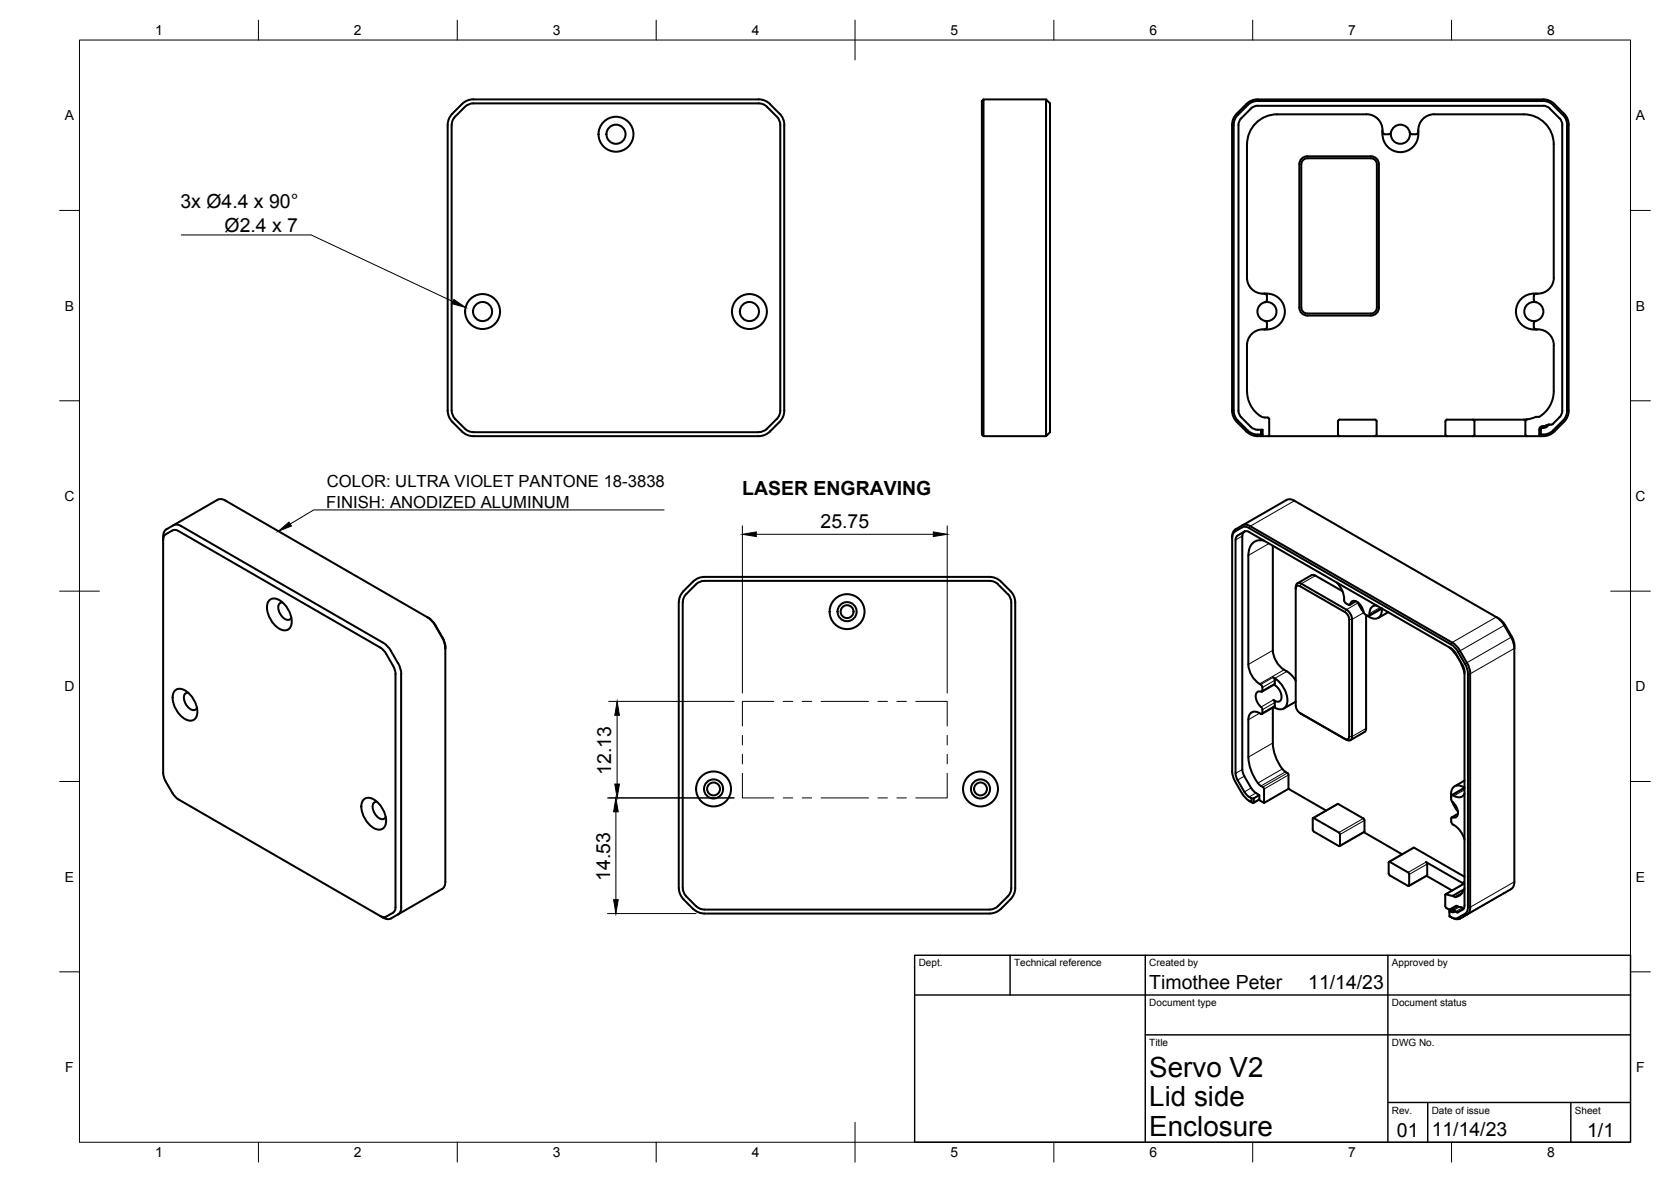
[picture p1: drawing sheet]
<svg xmlns="http://www.w3.org/2000/svg" width="420mm" height="297mm" viewBox="0 0 420 297" stroke-linecap="round" stroke-linejoin="round" font-family="sans-serif">
<!-- layer: Visible -->
<g fill="none" stroke="#000" stroke-width=".51">
<path d="M116.9 26.9l-2.7 2.7-.5 .9-.1 .9v71.8l.1 .9 .5 .8 2.7 2.8M116.9 26.9l.8-.6 1.3-.3h71.8l.9 .1 .8 .4 2.8 2.8 .7 1.2 .2 .9v71.8l-.2 .9-.4 .8-2.7 2.8-1.2 .7-.9 .2h-71.8l-1.3-.3-.8-.6M196 28.6l-2.8-2.8-.9-.5-1-.3h-72.3l-1 .1-1.4 .7-2.9 2.8-.8 1.3-.3 1.5v71.8l.1 1 .7 1.4 2.8 2.8 1.3 .9 1.5 .3h71.8l1-.1 1.4-.7 2.8-2.8M196 28.6l.9 1.3 .3 1.5v71.8l-.3 1.5-.9 1.3M247.3 25l-.4 .4v83.8l.4 .4M263 25l1 1v82.6l-1 1zM263 25h-15.7v84.6h15.7M313.7 26.4l1.2-.8 1.3-.2h71.8l1.4 .2 1.1 .8M313.7 26.4l-2.8 2.8-.6 1.3-.1 .9v71.8l.3 1.3 .8 1.2 3.1 3 1.4 .5h1.3v-1.2h-1.2l-1.1-.5-2.9-2.9-.5-1.4v-71.8l.1-.7 .6-1 2.7-2.7 1.4-.4h71.8l.7 .1 1 .6 2.7 2.7 .4 1.4v72.1l-.4 1.1-1.9 1.9-.9 .2M327.3 39.9l.9-.6h.5h16a2 2 0 0 1 2 2v36a2 2 0 0 1-2 2h-16a2 2 0 0 1-2-2v-36l.1-.6zM347.6 33.1l.2 .4 .4 .2M349.8 33.3a2.4 2.4 0 0 0 2.3 2.8 2.4 2.4 0 0 0 2.4-2.8"/>
<path d="M349.8 33.2l-.4 .5h-1.2M354.5 33.2l.3 .5h1.2M354.5 33.3a2.4 2.4 0 0 0-2.4-2 2.4 2.4 0 0 0-2.3 2M356.6 33.1l-.2 .4-.4 .2M390.5 26.4l2.5 2.5M393 28.9l.8 1.1 .2 1.4v71.8l-.2 1.3-.8 1.2M327.5 40.4l.7-.5 .5-.1h16a1.49 1.49 0 0 1 1.5 1.5v36a1.49 1.49 0 0 1-1.5 1.5h-16a1.49 1.49 0 0 1-1.5-1.5v-36zM318 73.8l.5 .4a1.76 1.76 0 0 1-.2 1.6l-.2 .1M318.1 75.9a2.4 2.4 0 0 0-1.9 2.4 2.4 2.4 0 0 0 1.9 2.3M318.1 75.9a2.4 2.4 0 0 1 2.9 2.4 2.4 2.4 0 0 1-2.9 2.3M386.1 75.9a2.4 2.4 0 0 1 2 2.4 2.4 2.4 0 0 1-2 2.3M386.1 75.9a2.4 2.4 0 0 0-2.8 2.4 2.4 2.4 0 0 0 2.8 2.3"/>
<path d="M386.3 73.8l-.4 .2-.2 .4v1l.5 .5M318.1 80.6l.4 .4 .1 1.2M318.6 82.2l-.2 .4-.4 .2M385.7 82.2l.2 .4 .4 .2M386.2 80.6l-.5 .4v1.2M317.1 108h.4v1.2l-.4 .4M318.7 104.9l.4 .4M319.1 105.3v4.3h-3.4l-1-.3-.9-.5-2.8-2.8-.9-1.3-.3-1v-72.3l.3-1.5 .9-1.3 2.8-2.8 1.4-.7 1-.1h71.8l1.5 .3 1.3 .8 2.8 2.9 .7 1.4 .1 1v71.8l-.1 1-.7 1.4-3.2 3.2-1.4 .7-1 .1h-68.9M336.8 109.6l-.4-.4v-3.3l.4-.4h9.1l.2 .4v3.3l-.4 .4M370.4 105.5l.3 .4 .1 3.3-.4 .4M383.1 105.5h-19.3l-.3 .4-.1 3.3 .4 .4M383.5 105.8v3.4"/>
<path d="M383.6 109.2l.4 .4M383.9 105.4l-.3 .4M383.9 105.4h-.8M386.2 104.8h.8M386.2 104.7l-2.3 .7M387.1 104.7a7.5 7.5 0 0 0 3.6-6.4v-11.5a4.1 4.1 0 0 0-5-4 4.5 4.5 0 0 1-4.5-5.1 4.5 4.5 0 0 1 5.5-3.9 4 4 0 0 0 4-4v-33.5a7.5 7.5 0 0 0-7.6-7.6h-22.5a4.2 4.2 0 0 0-4 5 4.5 4.5 0 0 1-5 4.5 4.5 4.5 0 0 1-4-5.5 4 4 0 0 0-4-4h-22.5a7.6 7.6 0 0 0-7.6 7.6v33.5a4.2 4.2 0 0 0 5.1 4 4.5 4.5 0 0 1 4.4 5 4.5 4.5 0 0 1-5.4 4 4 4 0 0 0-4.1 4l.1 11.5a7 7 0 0 0 4.1 6.6h1M387.5 107.9l.1-.3 .5-.1a1.4 1.4 0 0 0 1.3-.8l-1.3 .4a.86 .86 0 0 0-1 .8l-.1 1.3 .4 .4M389.6 106.7h-.2M393 105.7l-2.5 2.4-1.1 .8-2 .3v-1.3M41.6 134.3l1.8-1a1.48 1.48 0 0 1 1.5 .1l50.7 29.3 1 .9 .5 .7 1.9 3.4 .4 1.7 .1 58.6a1.55 1.55 0 0 1-.7 1.4l-1.7 .9a1.49 1.49 0 0 1-1.5-.1M41.7 134.3a1.49 1.49 0 0 0-.7 1.4M43.6 132l-2 1.2-.4 .7-.2 .9v59.4l.1 .9 .6 1.2"/>
<path d="M43.6 132l11.1-6.4 .7-.2 .8 .2 51.2 29.5M43.6 132l1.1-.1 .9 .3 50.7 29.3 .8 .5 .9 1.2 2 3.4M309.8 134.9v59l.1 .9 .7 1.6M309.8 134.9l.2-1 .6-.9 12.9-7.4 .7-.2 .8 .2 51.9 29.9 .7 .5 .8 1.1M310.6 133.5l-.5 .5-.3 1.2M312.3 132.6l-1.7 .9M312.3 132.5l1-.1 .8 .3 50.7 29.2 .8 .6 1 1.3M312.4 132l.7-.2 1.3 .4M312.9 133.6l.6-.1 .6 .2 50.7 29.2 1 1 1.9 3.3M313 133.5l-.1 .1M313.9 139.6v27.4a6.3 6.3 0 0 0 2.8 4.9M314.4 132.2l50.7 29.3"/>
<path d="M317.9 135.9a2.96 2.96 0 0 0-3.9 2.8l-.1 .9M320 137.1v26.3M67.7 150.9a2.28 2.28 0 0 1 3.2 .3 6.2 6.2 0 0 1 2.2 6.3 1.86 1.86 0 0 1-2.9 .5 6.2 6.2 0 0 1-2.8-6.6zM71.1 151.4a1.24 1.24 0 0 0-1 1.9 2.85 2.85 0 0 0 2.6 2.4l.5-.5M107.4 155.1l1.1 .7 .7 .9 2 3.5M107.4 155.1l1.1 .9 .9 1.2 2 3.4 .5 1.5 .1 .9M174.3 146.1l-2.8 2.9-.5 .9-.3 1.5v71.7l.1 1.1 .7 1.4 2.8 2.8M177.1 146h71.7l1 .1 .8 .4 2.8 2.8 .7 1.2 .2 .9v71.7l-.4 1.4-.5 .8M177.1 145h71.7l1.1 .1 1.4 .7 2.8 2.8 .9 1.3 .3 1.5v71.7l-.3 1.6-.6 .9-2.7 2.8M177.1 146l-.9 .1-1.2 .7-2.7 2.8-.5 .9-.1 .9v71.7l.3 1.4 .6 .8M177.1 145l-1.5 .3-1.3 .8M325.8 147.5v29.9"/>
<path d="M325.8 147.9l.1-.3a.61 .61 0 0 1 1-.3l11.3 6.5 .6 .6 .4 .8v30.2a.64 .64 0 0 1-1 .3l-11.3-6.5-.9-1-.2-.8M327.2 146.7l11.3 6.5 .8 .6 .5 .9 .2 .9-.1 30a.83 .83 0 0 1-1.3 .3M327.2 146.7a.86 .86 0 0 0-1-.1 .86 .86 0 0 0-.4 .9M329.8 144.6l-3.6 2M329.8 144.5h.4l.6 .1 6.7 4M336.1 146.4l1.2 1.7 .5 1.2 .2 1.2M338 150.5v.4M338 150.9a1.44 1.44 0 0 0 1.4 1.1 1.16 1.16 0 0 1 .9-1 1.16 1.16 0 0 1 1.3 .5l.6 .8 .7 1.7 .3 .4M340.9 151.1l-1.5 .9M341.4 151.4l.6 1.3 .9 1.2M343.5 154.5v28.9l-.4 .6-3.6 2M346.2 152.2a1.99 1.99 0 0 0-1.9 2.5l-.4 .1-.7-.4"/>
<path d="M347.3 153l-3.1 1.8M347.4 152.9l-.1 .1M347.5 152.9v.3M347.5 153.2a1.98 1.98 0 0 1-1.1 2.2 1.98 1.98 0 0 1-2.4-.5l-.4-.4M349 153.8l-2.5 1.5M376.2 155l.8 .6 1 1.1 1.9 3.4 .7 1.5 .2 1.3M378.4 157.1l2 3.3 .4 1.7v59.5M43.9 173.6a2.28 2.28 0 0 1 3.3 .3 6.2 6.2 0 0 1 2.2 6.2 1.86 1.86 0 0 1-2.9 .6 6.2 6.2 0 0 1-2.9-6.6zM47.3 174.1a1.24 1.24 0 0 0-1 1.9 2.85 2.85 0 0 0 2.7 2.4l.5-.5M100.1 166.6l.6 1.4 .2 1.4M100.9 169.4v58.6M111.2 160.1l.7 1.6 .1 1"/>
<path d="M112 162.7l-.1 59.4-.2 .8-.6 .5-12.8 7.4-1.1 .1-.9-.3M316.7 171.9l.3 .1M316.7 179.2a1.73 1.73 0 0 0-2-.2 1.73 1.73 0 0 0-.8 1.9v9.4M317 172a1.54 1.54 0 0 1 .3 1.8 1.15 1.15 0 0 0-1.4 .3 1.15 1.15 0 0 0-.1 1.3l.6 1.5 .7 .8a1.55 1.55 0 0 1 .1 1.7l-.5-.2M317.3 173.8l3.2-1.9v-1.2l-.4-.5a6.5 6.5 0 0 1 3.4 7.1 1.97 1.97 0 0 1-3.2 .4M320 177.8v8.9M320.1 163.4a6.3 6.3 0 0 0 2.8 4.9M320.3 172.1a3.2 3.2 0 0 1 1.6 4 1.2 1.2 0 0 1-1.7-.2 1.48 1.48 0 0 1 .3 1.6l-3.2 1.9M322.9 168.3l1.5 1 1.4 1.8M325.8 176.3l-3 1.8M326.9 179.2l11.6 6.7M364.4 162.7a12.4 12.4 0 0 1 3.8 6.6"/>
<path d="M365.1 161.4l.7 .6 1 1.1 2 3.4M366.6 163.9l2 3.4 .5 2v58.7l-.1 .8-.4 .6-2 1.2M367.8 167.2l.4 1.7 .1 58.6-.3 .9-1.4 .9-1.1-.6M368.9 166.5l.8 2.4v59.1l-.3 1.3-.5 .5M41.6 196.3l2 3.4 1.3 1.2 50.7 29.3M310.6 196.4l2.3 3.9 1.8 1.3v-1l-1.1-.7-.7-.9M311.2 196l-.5-1.6v-58.7l.3-.9 1.9-1.2-.4 .4-.1 .7v58.7l.3 1.3 1.9 3.3M311.2 196l1.7 3M313.9 190.3a10.6 10.6 0 0 0 3.2 7.2l.4 .3M314.6 198l.7 .9 1.4 .9v1M316.7 199.8l-1.4 .8M317.6 197.8l.2 .5"/>
<path d="M317.8 198.3v3.5l-1.3-.8M320 186.7a11.4 11.4 0 0 0 2.4 6.5M322.4 193.2l.8 .8M323.2 194l.6 .4 .2 .3v3.5l9.4 5.5M324 198.2l-6.2 3.6M368.2 198a2 2 0 0 0-2.4-.4 2 2 0 0 0-1 2.3l.1 .6M368.2 196.2l-2.4 1.4M368.3 199.4a1.77 1.77 0 0 1-3 .4h-.2l-.2 .3a1.61 1.61 0 0 0 .7 1.8l.8 1.4a1.42 1.42 0 0 1-.7 2.2l-.5-.1M368.3 198l-3.3 1.8M91.4 201a2.28 2.28 0 0 1 3.2 .3 6.2 6.2 0 0 1 2.2 6.2 1.86 1.86 0 0 1-2.8 .6 6.2 6.2 0 0 1-2.9-6.7zM94.8 201.5a1.24 1.24 0 0 0-1 1.9 2.85 2.85 0 0 0 2.7 2.4l.5-.5M314.1 201.2l.2 .2"/>
<path d="M314.4 201.4l.6 .4M314.4 201.4h.1M314.7 200.6h.6M315.3 200.6l-.1 1-.2 .1M316.7 200.8l-1.5 1M330.2 205.6l6.2-3.6 6.5 3.8 .2 .4-.1 2.9-6.2 3.5M330.3 209l6.4 3.6M330.4 209l-.3-.5 .1-3 6.6 3.9 .1 3.1-.2 .1M342.9 209.1l9.6 5.6M349.2 216.6l6.3-3.6 12.7 7.3M349.4 216.6l4.7 2.7M349.4 220l4.7 2.6"/>
<path d="M349.4 216.6l-.2 .2v2.7l.3 .5M354.1 219.2l.2 .5M354.3 219.7v2.7l-.2 .2M358.8 219.8v.2M358.9 219.9l-.1-2.8-.2-.5 9.6 5.5M364.9 206.5l.2 .5a6.5 6.5 0 0 1 3.2 4M365.2 201.5l.6 1.3 .8 1.1M365.2 205.4l-.3 .1v1M366.6 204.5l-1.6 .9M95.6 230.2l.7 .4M100.9 228l-.1 .9-.7 .9M172.6 225.3l2.8 2.7 .8 .4 .9 .2"/>
<path d="M174.3 228.4l1.3 .9 1.5 .3M251.7 228.4l-1.3 .9-1.6 .3h-71.7M253.4 225.3l-2.8 2.7-.8 .4-1 .2h-71.7M358.7 220.1l6.4 3.7M358.8 220.1l-4.6 2.6M364.4 229.2v1.1l1.2 .5 1-.2M364.4 230.3l1.6 .7 1.1-.2M365.3 225.1l-1.7-.4-.2 .2v3l1.1 .7M365.6 228.7l-1-.2-.2 .7M365.8 229a1.07 1.07 0 0 1-1.3 0v.2M366.6 227.8l-.6-.1-1.4 .8M366.6 227.8l1.4 .5"/>
<path d="M367.6 224.5l-1.7 1M368 228.3h.1M368.2 223.5l-2.9 1.6 .6 .4M368.2 222.1l-4.7 2.6M368.2 223.1a2.86 2.86 0 0 1-2.3 2.4M368.8 229.8l-1.7 1M379.9 223.4l-12.8 7.4M380.8 221.6l-.3 1.3-.6 .5"/>
<circle cx="154.9" cy="33.7" r="2.4"/>
<circle cx="154.9" cy="33.7" r="4.4"/>
<circle cx="121.3" cy="78.3" r="2.4"/>
<circle cx="121.3" cy="78.3" r="4.4"/>
<circle cx="188.4" cy="78.3" r="2.4"/>
<circle cx="188.4" cy="78.3" r="4.4"/>
<circle cx="213" cy="153.7" r="1.62"/>
<circle cx="213" cy="153.7" r="2.4"/>
<circle cx="213" cy="153.7" r="4.4"/>
<circle cx="179.4" cy="198.3" r="1.62"/>
<circle cx="179.4" cy="198.3" r="2.4"/>
<circle cx="179.4" cy="198.3" r="4.4"/>
<circle cx="246.5" cy="198.3" r="1.62"/>
<circle cx="246.5" cy="198.3" r="2.4"/>
<circle cx="246.5" cy="198.3" r="4.4"/>
</g>
<!-- layer: Visible Narrow -->
<g fill="none" stroke="#000" stroke-width=".25">
<path d="M310.6 133v.5M312.4 134.7l-1.7 1M312.4 132l-.1 .6M312.9 133.6l-1.7 1M319.1 136.6l-5.2 3M325.5 125.8l-11.1 6.4-.3 .5M330.8 144.7l-3.6 2-.3 .6M340.8 151.1l-1.3 .7M341.5 151.5l-3 1.7-.3 .6M342.9 154l-2.9 1.7h-.8M347 152.7l-2.7 1.5M347.3 152.8l-3 1.7"/>
<path d="M347.7 153.1l-.2 .1M376.2 155.1l-11.1 6.4-.3 .5M378.4 157.1l-11.8 6.8M316.7 179.2l-2.8 1.7M320 163.4l-6.1 3.6M320.1 170.2l-3.1 1.8M320.2 175.9l-3.1 1.8M320.5 171.8l-3.1 1.8M320.5 171l-3.1 1.8M320.5 176.6l-3.1 1.8M320.5 177.3l-3.1 1.8M322.9 168.3l-6.2 3.6"/>
<path d="M323.6 168.7l-3.1 1.8M326.9 179.2l.3 .2M380.2 160l-11.9 6.8M380.8 162.9l-11.1 6.4h-.6M312.4 193.4l-1.7 1M312.9 195.1l-1.7 .9M314.6 198l-1.7 1M315.8 199.3l-1.7 1M320 186.7l-6.1 3.6M322.4 193.2l-6.1 3.6M323.2 194l-6.1 3.5M323.7 194.3l-6.2 3.5"/>
<path d="M324 194.7l-6.2 3.6M338.2 185.7l.3 .2M343.5 183.1l-3.5 2h-.8M368.2 197.7l-.2 .1M368.2 198.1l-2.9 1.7M368.2 198.5l-2.6 1.5M314.1 201.3l.3 .1M316.7 200.8l-1.4 .8h-.6l.3 .2M336.5 202.1l-6.2 3.5M342.8 205.7l-6.1 3.5M343.1 206.2l-6.2 3.5M343.1 208.9l-6.2 3.6"/>
<path d="M355.6 213l-6.2 3.6M358.6 216.6l-4.5 2.7M358.9 217.1l-4.6 2.6M358.9 219.9l-4.6 2.6M366.5 204.6l-1.3 .8M364.4 230.3l.3 .1M364.8 230.5l.3 .1M366.4 227.7l-1.4 .8-.3 .5M366.6 227.8l-1.4 .8-.3 .5M367 227.9l-1.5 .8M367.7 228.1l-1.7 1M368 228.3l-1.7 1"/>
<path d="M368.2 222.1l-4.6 2.6M368.2 221.5l-.6 .3M368.3 229.6l.5 .2M379.9 223.4l-12.8 7.4-.5-.2M380.8 221.6l-11.1 6.4h-.6"/>
</g>
<!-- layer: Reference -->
<g fill="none" stroke="#000" stroke-width=".25">
<path d="M194.6 176.3h-7.9v6.1M196.9 176.3h2.4M201.7 176.3h2.4M206.5 176.3h11.9M220.7 176.3h2.4M225.5 176.3h2.4M230.3 176.3h7.9v6.1M186.7 194.3v6.2h7.9M186.7 184.8v2.4M186.7 189.6v2.4M238.2 194.3v6.2h-7.9M238.2 184.8v2.4"/>
<path d="M238.2 189.6v2.4M196.9 200.5h2.4M201.7 200.5h2.4M206.5 200.5h11.9M220.7 200.5h2.4M225.5 200.5h2.4"/>
</g>
<!-- layer: BORDER -->
<g fill="none" stroke="#000" stroke-width=".25">
<path d="M20 10.1h390v276.9h-390zM65 5.1v5M115 5.1v5M165 5.1v5M215 5.1v10M265 5.1v5M315 5.1v5M365 5.1v5M15 52.9h5M410 52.9h5M15 100.7h5M410 100.7h5"/>
<path d="M15 148.6h10M405 148.6h10M15 196.4h5M410 196.4h5M15 244.2h5M410 244.2h5M65 287v5M115 287v5M165 287v5M215 282.1v9.9M265 287v5M315 287v5"/>
<path d="M365 287v5"/>
</g>
<!-- layer: TITLEBLOCK -->
<path d="M230 240.1h180v46.9h-180zM230 250h180M254 240.1v9.9M288 240.1v46.9M349 240.1v46.9M288 260.1h122M349 277.1h61M359 277.1v9.9M395 277.1v9.9" fill="none" stroke="#000" stroke-width=".36"/>
<!-- layer: Hole Notes -->
<path d="M114.1 75.3l3 2-3.5-1z" fill="#000" stroke="#000" stroke-width=".25"/>
<path d="M45.6 59h32.6l35.7 16.8" fill="none" stroke="#000" stroke-width=".25"/>
<!-- layer: FD_Dimensions -->
<path d="M186.7 132.2v42M190.2 134.3h44.5M238.2 132.2v42M153.1 176.3h31.5M155.2 179.8v17.2M152.8 200.5h31.8M154.9 204v22.1M152.8 229.6h22.2" fill="none" stroke="#000" stroke-width=".25"/>
<path d="M186.7 134.3l3.5-.6v1.1zM234.7 133.7l3.5 .6-3.5 .5zM155.2 176.3l.5 3.5h-1.1zM154.6 197h1.1l-.5 3.5zM154.9 200.5l.5 3.5h-1.1zM154.3 226.1h1.1l-.5 3.5z" fill="#000" stroke="#000" stroke-width=".25"/>
<!-- layer: Leaders -->
<path d="M70 133.5l2.7-2.3 .6 1z" fill="#000" stroke="#000" stroke-width=".25"/>
<path d="M167 128.2h-88.1l-5.9 3.5" fill="none" stroke="#000" stroke-width=".25"/>
<g font-size="7">
<text x="289" y="270.6">Servo V2</text>
<text x="289" y="278.1">Lid side</text>
<text x="289" y="285.5">Enclosure</text>
</g>
<g font-size="4.9">
<text x="45.4" y="52.4">3x Ø4.4 x 90°</text>
<text x="56.5" y="58.3">Ø2.4 x 7</text>
<text x="186.6" y="124.3">LASER ENGRAVING</text>
<text x="206.3" y="132.8">25.75</text>
<text x="153.7" y="194.7" transform="rotate(-90 153.7 194.7)">12.13</text>
<text x="153.4" y="221.3" transform="rotate(-90 153.4 221.3)">14.53</text>
<text x="289" y="248.5">Timothee Peter</text>
<text x="329" y="248.5">11/14/23</text>
<text x="351.3" y="285.7">01</text>
<text x="360" y="285.5">11/14/23</text>
<text x="399.1" y="285.7">1/1</text>
</g>
<g font-size="4.2">
<text x="82.2" y="122.5">COLOR: ULTRA VIOLET PANTONE 18-3838</text>
<text x="82" y="127.6">FINISH: ANODIZED ALUMINUM</text>
</g>
<g font-size="3.5">
<text x="39" y="8.8">1</text>
<text x="89" y="8.8">2</text>
<text x="139" y="8.8">3</text>
<text x="189" y="8.8">4</text>
<text x="239" y="8.8">5</text>
<text x="289" y="8.8">6</text>
<text x="339" y="8.8">7</text>
<text x="389" y="8.8">8</text>
<text x="16.3" y="30.2">A</text>
<text x="411.3" y="30.2">A</text>
<text x="16.3" y="78">B</text>
<text x="411.3" y="78">B</text>
<text x="16.2" y="125.9">C</text>
<text x="411.2" y="125.9">C</text>
<text x="16.2" y="173.7">D</text>
<text x="411.2" y="173.7">D</text>
<text x="16.3" y="221.6">E</text>
<text x="411.3" y="221.6">E</text>
<text x="16.4" y="269.4">F</text>
<text x="411.4" y="269.4">F</text>
<text x="39" y="290.8">1</text>
<text x="89" y="290.8">2</text>
<text x="139" y="290.8">3</text>
<text x="189" y="290.8">4</text>
<text x="239" y="290.8">5</text>
<text x="289" y="290.8">6</text>
<text x="339" y="290.8">7</text>
<text x="389" y="290.8">8</text>
</g>
<g font-size="2.5">
<text x="231" y="242.9">Dept.</text>
<text x="255" y="242.9">Technical reference</text>
<text x="289" y="242.9">Created by</text>
<text x="350" y="242.9">Approved by</text>
<text x="289" y="252.8">Document type</text>
<text x="350" y="252.8">Document status</text>
<text x="289" y="262.9">Title</text>
<text x="350" y="262.9">DWG No.</text>
<text x="350" y="279.9">Rev.</text>
<text x="360" y="279.9">Date of issue</text>
<text x="396" y="279.9">Sheet</text>
</g>
</svg>
